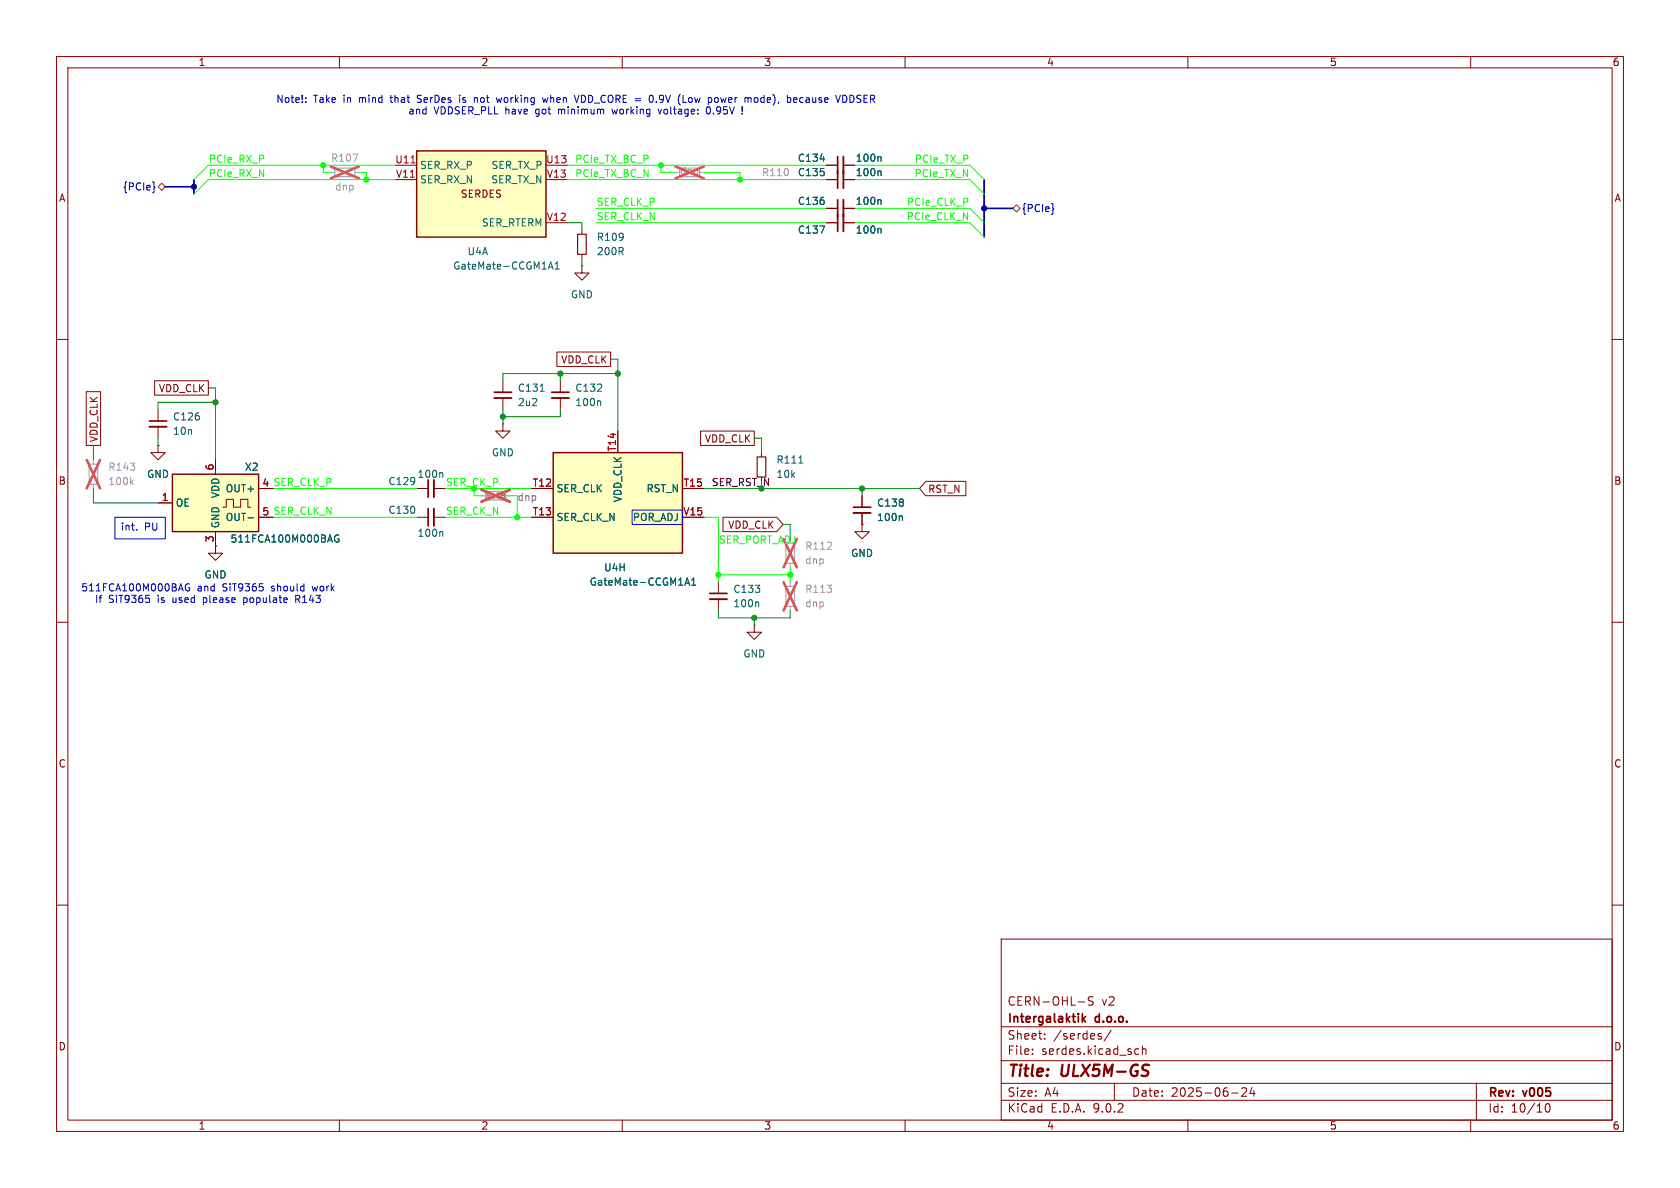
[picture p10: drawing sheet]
<svg xmlns="http://www.w3.org/2000/svg" width="297mm" height="210mm" viewBox="0 0 297 210" stroke-linecap="round" stroke-linejoin="round" font-family="sans-serif">
<g fill="none" stroke="#840000" stroke-width=".18">
<path d="M10 10h277v190h-277zM12 12h273v186h-273zM60 10v2M110 10v2M160 10v2M210 10v2M260 10v2M10 60h2M27.9 78.7v1.3h1.3l-1.3 1.3-1.2-1.3h1.2M27.9 78.7h.1M27.9 72.4v2M27.9 75.4v2.1"/>
<path d="M99.1 67.3v2M99.1 70.4v2M285 60h2M73.7 86.4h2M73.7 91.4h2M76.7 86.4h2M76.7 91.4h2M134.6 80v.8M152.4 92.7v1.3h1.3l-1.3 1.3-1.3-1.3h1.3M152.4 92.7h.1M152.4 87.6v2.1M152.4 90.7v2"/>
<path d="M10 110h2M127 102.9v2M127 105.9v2.1M133.3 110.5v1.3h1.3l-1.3 1.2-1.2-1.2h1.2M133.3 110.5h.1M285 110h2M10 160h2M177 166h108v32h-108zM190.6 177.1h1.1M193.2 176.3l-.5-.1-.2 .1v.5l.6 .3 .1 .3-.2 .3-.6-.1M285 160h2M60 198v2"/>
<path d="M110 198v2M160 198v2M177 194.5h108M177 191.5h108M177 187.5h108M177 181.5h108M182.5 186.3v.1M182.5 185.5v.1M184.7 183.6v.1M184.7 182.8v.1M194.3 183.2l.4 .1v.2l-.2 .2h-.3M194.3 182.7l.4 .1"/>
<path d="M196.5 182.1l-1.3 2M197 191.5v3M200.7 186.3h.6M200.7 185.5h.6M202 185.5l.2-.1 .3 .1 .1 .9M202 184.9v1.5M210 198v2M217.7 193.2h1.2M219.5 192.4l.6-.1 .2 .1 .1 .3-.9 1.1h.9M221.3 192.2l-.3 1.1h.9M221.7 192.8v1M260 198v2"/>
<path d="M261 191.5v6.5M273.3 195.2l.2-.1a.81 .81 0 0 1 .6 .6 .81 .81 0 0 1-.3 .8l-.1 .1a.81 .81 0 0 1-.4-1.4z"/>
</g>
<path d="M202.9 188.2l.3 .1" fill="none" stroke="#840000" stroke-width=".4"/>
<path d="M26.4 74.4h3.1M97.5 69.3h3.1M75.7 84.8v3.1M75.7 89.9v3.1M150.9 89.7h3M125.5 104.9h3M191.3 179.2v1.5M191.9 179.7l-.6 .6M191.5 180.1l.4 .6" fill="none" stroke="#840000" stroke-width=".3"/>
<path d="M26.4 75.4h3.1M97.5 70.4h3.1M76.7 84.8v3.1M76.7 89.9v3.1M150.9 90.7h3M125.5 105.9h3" fill="none" stroke="#840000" stroke-width=".33"/>
<path d="M106 70.9l.2 .1v.7M78.1 83.6l.2 .1v.7M78.1 94l.2 .1v.7M141.2 81.9h.7M159.3 91.2l.2 .2v.6M133.9 106.4l.2 .2v.7" fill="none" stroke="#006464" stroke-width=".18"/>
<path d="M15.7 82h1.6v3.6h-1.6zM138.9 96h1.6v3.6h-1.6zM138.9 103.6h1.6v3.6h-1.6z" fill="none" stroke="#a1a1a1" stroke-width=".2"/>
<path d="M16.5 81.3v.7M16.5 85.6v.8M139.7 99.6v.7M139.7 102.9v.7M139.7 107.2v.8" fill="none" stroke="#a1a1a1" stroke-width=".18"/>
<path d="M23.2 85.2l.4 .5M23.6 84.8l-.5 .5" fill="none" stroke="#989898" stroke-width=".18"/>
<path d="M15.3 81.3l2.4 5M17.7 81.3l-2.4 5M138.5 95.3l2.4 5M140.9 95.3l-2.4 5M138.5 102.9l2.4 5M140.9 102.9l-2.4 5" fill="none" stroke="#e65255" stroke-width=".46"/>
<path d="M133.9 80.8h1.5v3.5h-1.5z" fill="none" stroke="#840000" stroke-width=".2"/>
<path d="M97.8 80h22.8v17.8h-22.8z" fill="#ffffc2"/>
<path d="M97.8 80h22.8v17.8h-22.8z" fill="none" stroke="#840000" stroke-width=".25"/>
<g fill="none" stroke="#840000" stroke-width=".18">
<path d="M146 39.4h2.1M146 31.8h2.1M146 29.2h2.1M146 36.8h2.1M149.1 39.4h2M149.1 31.8h2M149.1 29.2h2M149.1 36.8h2M102.9 47v1.3h1.2l-1.2 1.2-1.3-1.2h1.3M102.9 47h.1M88.9 74.9v1.3h1.3l-1.3 1.3-1.3-1.3h1.3M88.9 74.9h.1"/>
<path d="M88.9 67.3v2M88.9 70.4v2M109.2 76.2v3.8M94 86.4h3.8M94 91.4h3.8M120.6 86.4h3.9M120.6 91.4h3.9"/>
</g>
<path d="M144.9 39.9h.9l-.6 1.3M145 28.1h.8M155.6 27.7l.2 .2v.6M155.6 30.2l.2 .2v.7M155.6 35.3l.2 .2v.6M155.6 40.4l.2 .2v.6M95.5 69.2h.7M121.1 103.4l.4-1.2 .4 1.2M121.2 103.1h.6M122.3 103.4h.7M122.3 102.5l.3-.3v1.2" fill="none" stroke="#006464" stroke-width=".18"/>
<path d="M148.1 27.7v5.6M148.1 35.3v5.6M87.4 69.3h3" fill="none" stroke="#840000" stroke-width=".3"/>
<path d="M149.1 27.7v5.6M149.1 35.3v5.6M87.4 70.4h3" fill="none" stroke="#840000" stroke-width=".33"/>
<path d="M120.1 29.7h3.6v1.5h-3.6zM85.9 86.9h3.5v1.5h-3.5z" fill="none" stroke="#a1a1a1" stroke-width=".2"/>
<path d="M119.4 30.5h.7M123.7 30.5h.8M85.1 87.6h.8M89.4 87.6h.8" fill="none" stroke="#a1a1a1" stroke-width=".18"/>
<path d="M89.1 87.2v.3M89.1 87.6v.4" fill="none" stroke="#989898" stroke-width=".18"/>
<path d="M119.4 29.4l5 2.1M124.4 29.4l-5 2.1M85.1 86.6l5 2.1M90.1 86.6l-5 2.1" fill="none" stroke="#e65255" stroke-width=".46"/>
<path d="M73.7 26.7h22.8v15.2h-22.8z" fill="#ffffc2"/>
<path d="M73.7 26.7h22.8v15.2h-22.8z" fill="none" stroke="#840000" stroke-width=".25"/>
<path d="M69.8 29.2h3.9M69.8 31.8h3.9M96.5 29.2h3.8M96.5 31.8h3.8M96.5 39.4h3.8M38.1 96.5v1.3h1.3l-1.3 1.3-1.3-1.3h1.3M38.1 96.5h.1" fill="none" stroke="#840000" stroke-width=".18"/>
<path d="M72.7 28.8h.7" fill="none" stroke="#a90000" stroke-width=".18"/>
<path d="M96.9 47.6l.5-1.3 .4 1.3M97.1 47.2h.6M98.1 47.6h.8M98.1 46.7l.4-.4v1.3" fill="none" stroke="#006464" stroke-width=".18"/>
<path d="M30.5 83.8h15.2v10.2h-15.2z" fill="#ffffc2"/>
<path d="M30.5 83.8h15.2v10.2h-15.2z" fill="none" stroke="#840000" stroke-width=".25"/>
<g fill="none" stroke="#840000" stroke-width=".18">
<path d="M146 36.8h2.1M146 29.2h2.1M146 31.8h2.1M146 39.4h2.1M149.1 36.8h2M149.1 29.2h2M149.1 31.8h2M149.1 39.4h2M102.9 40.6v.8M102.9 45v.7M15.2 69.2h2.6v9.5h-2.6zM27.3 67.3h9.5v2.6h-9.5z"/>
<path d="M27.9 78.7h.1M98.5 62.2h9.4v2.6h-9.4zM109.2 76.2v3.8M123.9 76.2h9.4v2.5h-9.4zM27.9 88.9h2.6M38.1 96.5h.1M38.1 81.3v2.5M38.1 94v2.5M39.4 89.7h.6v-1.4h1.3v1.4h1.2v-1.4h1.3v1.4h.5M45.7 91.4h2.6M94 91.4h3.8M94 86.4h3.8"/>
<path d="M120.6 91.4h3.9M120.6 86.4h3.9M127.8 91.4h9.5l1.1 1.3-1.1 1.3h-9.5zM152.4 92.7h.1M152.4 87.6v2.1M152.4 90.7v2M163.7 85.1h7.1v2.5h-7.1l-1.1-1.2z"/>
</g>
<g fill="none" stroke="#006464" stroke-width=".18">
<path d="M144.9 39.9h.9l-.6 1.3M145 28.1h.8M155.6 35.3l.2 .2v.6M155.6 27.7l.2 .2v.6M155.6 30.2l.2 .2v.7M155.6 40.4l.2 .2v.6M43.8 91.5h1M58.3 94.6l.5 1.2M59.9 94.6a.59 .59 0 0 0-.8 .6 .59 .59 0 0 0 .8 .6v-.5h-.2M159.3 91.2l.2 .2v.6M121.1 103.4l.4-1.2 .4 1.2M121.2 103.1h.6"/>
<path d="M122.3 103.4h.7M122.3 102.5l.3-.3v1.2"/>
</g>
<path d="M102.1 41.4h1.5v3.6h-1.5z" fill="none" stroke="#840000" stroke-width=".2"/>
<path d="M59.2 29.7h3.5v1.5h-3.5z" fill="none" stroke="#a1a1a1" stroke-width=".2"/>
<path d="M58.4 30.5h.8M62.7 30.5h.8M85.1 87.6h.8M89.4 87.6h.8" fill="none" stroke="#a1a1a1" stroke-width=".18"/>
<path d="M62.4 27.2h.8l-.5 1.3M89.1 87.2v.3M89.1 87.6v.4" fill="none" stroke="#989898" stroke-width=".18"/>
<path d="M58.5 29.4l5 2.1M63.5 29.4l-5 2.1M85.1 86.6l5 2.1M90.1 86.6l-5 2.1" fill="none" stroke="#e65255" stroke-width=".46"/>
<path d="M27.2 32.9l.2 .2-.2 .2M186.1 36.7l.2 .2-.2 .2" fill="none" stroke="#000084" stroke-width=".18"/>
<path d="M27.9 33l.7-.6 .6 .6-.6 .7zM179.1 36.8l.6-.6 .6 .6-.6 .7z" fill="none" stroke="#725600" stroke-width=".18"/>
<path d="M29.2 33h5.1M34.3 31.8v2.5M174 31.8v10.1M174 36.8h5.1" fill="none" stroke="#000084" stroke-width=".3"/>
<g fill="none" stroke="#0f0" stroke-width=".18">
<path d="M57.1 29.2v1.3h1.3M63.5 30.5h1.3v1.3M69.8 29.2h-33l-2.5 2.6M69.8 31.8h-33l-2.5 2.5M100.3 29.2h45.7M100.3 31.8h45.7M105.4 36.8h40.6M105.4 39.4h40.6M116.8 29.2v1.3h2.6M124.5 30.5h6.3v1.3M151.1 29.2h20.3l2.6 2.6M151.1 31.8h20.3l2.6 2.5"/>
<path d="M151.1 36.8h20.3l2.6 2.6M151.1 39.4h20.3l2.6 2.5M48.3 86.4h25.4M48.3 91.4h25.4M78.7 86.4h15.3M78.7 91.4h15.3M83.8 86.4v1.2h1.3M90.2 87.6h1.2v3.8M124.5 91.4h2.5v11.5M127 101.6h12.7M139.7 100.3v2.6"/>
</g>
<g fill="none" stroke="#009600" stroke-width=".18">
<path d="M100.3 39.4h2.6v1.2M102.9 45.7v1.3M16.5 78.7v2.6M27.9 77.5v1.2M36.8 68.6h1.3v12.7M38.1 71.1h-10.2v1.3M88.9 72.4v2.5M99.1 72.4v1.3h-10.2M99.1 66v1.3M107.9 63.5h1.3v12.7M109.2 66h-20.3v1.3M133.3 77.5h1.3v2.5"/>
<path d="M16.5 86.4v2.5h11.4M124.5 86.4h38.1M138.4 92.7h1.3v2.6M152.4 86.4v1.2M127 108v1.2h12.7v-1.2M133.3 109.2v1.3"/>
</g>
<g fill="none" stroke="#0000c2" stroke-width=".18">
<path d="M54 18v.1M54 17.3v.1M73.8 18l.1 .1M74 16.8l-.2 .3 .2 .3M81.3 16.8v.2M81.3 17.3v.8M83.9 17.4l.3-.1 .2 .1M87.7 17.3l.3 .8 .2-.6 .3 .6 .2-.8M95.9 17.3l.2 .8 .3-.6 .2 .6 .3-.8M102.4 16.8l-.5 1.3M108.2 19.3l.2 .8M116 18v.1"/>
<path d="M116.3 19.3l.3 .8 .3-.8M120.8 18.1h.6M124.9 19.4l.1 .6 .2 .1h.2M126.6 17.3h.3l.1 .2-.1 .5-.3 .1M131.2 18.9v.8M131.3 18.9l-.1 .8M133.9 17.3h-.3l-.3 .2 .1 .5 .2 .1 .3-.1M140.3 17.4l.2-.1h.2l.2 .1v.2l-.6 .1M140.3 17.9l.2 .2 .3-.1M141.6 17.3l-.2 .2v.4l.2 .2M149 16.8a.64 .64 0 0 1 .7 .7 .64 .64 0 0 1-.7 .6M150.6 16.8h-.3v1.3h.3"/>
<path d="M131.2 20v.1M20.3 91.4h8.9v3.9h-8.9zM24.2 93.6v.1M111.8 90.2h8.8v2.5h-8.8zM26.2 105.7l.3 .3v.3l-.3 .2M32 103.2l.4 1.3M33.5 103.3a.59 .59 0 0 0-.8 .5 .59 .59 0 0 0 .8 .6v-.5h-.2M43.1 105.7v1.2M43.1 106.4l.1 .1M43.2 105.7h-.1M52.3 105.2v1.3M52.3 105.9h.5"/>
<path d="M52.6 105.9l.4 .6"/>
</g>
<g fill="#009600" stroke="#009600" stroke-width=".18">
<circle cx="38.1" cy="71.1" r=".46"/>
<circle cx="109.2" cy="66" r=".46"/>
<circle cx="99.1" cy="66" r=".46"/>
<circle cx="152.4" cy="86.4" r=".46"/>
<circle cx="133.3" cy="109.2" r=".46"/>
<circle cx="88.9" cy="73.7" r=".46"/>
</g>
<g fill="#000084" stroke="#000084" stroke-width=".18">
<circle cx="34.3" cy="33" r=".46"/>
<circle cx="174" cy="36.8" r=".46"/>
</g>
<g fill="#0f0" stroke="#0f0" stroke-width=".18">
<circle cx="130.8" cy="31.8" r=".46"/>
<circle cx="116.8" cy="29.2" r=".46"/>
<circle cx="139.7" cy="101.6" r=".46"/>
<circle cx="127" cy="101.6" r=".46"/>
<circle cx="91.4" cy="91.4" r=".46"/>
<circle cx="57.1" cy="29.2" r=".46"/>
<circle cx="64.8" cy="31.8" r=".46"/>
</g>
<g font-size="2.8" fill="#840000">
<text x="178" y="190.9">Title:</text>
<text x="187.7" y="190.9">ULX5M-GS</text>
</g>
<g font-size="2.1" fill="#840000">
<text x="178" y="178">CERN-OHL-S</text>
<text x="194.7" y="178">v2</text>
<text x="178" y="184">Sheet:</text>
<text x="178" y="181.2">Intergalaktik</text>
<text x="186.2" y="184">/serdes/</text>
<text x="193.7" y="181.2">d.o.o.</text>
<text x="178" y="186.7">File:</text>
<text x="184.1" y="186.7">serdes.kicad_sch</text>
<text x="178" y="196.9">KiCad</text>
<text x="178" y="194.1">Size:</text>
<text x="184.7" y="194.1">A4</text>
<text x="185.7" y="196.9">E.D.A.</text>
<text x="193.3" y="196.9">9.0.2</text>
<text x="200" y="194.1">Date:</text>
<text x="207" y="194.1">2025-06-24</text>
<text x="263" y="194.3">Rev:</text>
<text x="263" y="196.9">Id:</text>
<text x="267.1" y="196.9">10/10</text>
<text x="269.4" y="194.3">v005</text>
</g>
<g font-size="1.8" fill="#840000">
<text x="35" y="11.9">1</text>
<text x="85" y="11.9">2</text>
<text x="135" y="11.9">3</text>
<text x="185" y="11.9">4</text>
<text x="235" y="11.9">5</text>
<text x="285" y="11.9">6</text>
<text x="10.3" y="35.9">A</text>
<text x="81.4" y="35.2">SERDES</text>
<text x="285.3" y="35.9">A</text>
<text x="99.1" y="64.5">VDD_CLK</text>
<text x="28" y="69.5">VDD_CLK</text>
<text x="17.5" y="78.3" transform="rotate(-90 17.5 78.3)">VDD_CLK</text>
<text x="124.5" y="78.4">VDD_CLK</text>
<text x="10.3" y="85.9">B</text>
<text x="46.3" y="86.1">4 SER_CLK_P</text>
<text x="164" y="87.3">RST_N</text>
<text x="285.3" y="85.9">B</text>
<text x="128.6" y="93.7">VDD_CLK</text>
<text x="10.3" y="135.9">C</text>
<text x="285.3" y="135.9">C</text>
<text x="10.3" y="185.9">D</text>
<text x="285.3" y="185.9">D</text>
<text x="35" y="199.9">1</text>
<text x="85" y="199.9">2</text>
<text x="135" y="199.9">3</text>
<text x="185" y="199.9">4</text>
<text x="235" y="199.9">5</text>
<text x="285" y="199.9">6</text>
</g>
<g font-size="1.8" fill="#0000c2">
<text x="48.7" y="18.4">Note!:</text>
<text x="55.4" y="18.4">Take</text>
<text x="60.8" y="18.4">in</text>
<text x="63.7" y="18.4">mind</text>
<text x="69.5" y="18.4">that</text>
<text x="72.1" y="20.4">and</text>
<text x="74.4" y="18.4">SerDes</text>
<text x="76.7" y="20.4">VDDSER_PLL have</text>
<text x="82.1" y="18.4">is</text>
<text x="84.9" y="18.4">not</text>
<text x="89.1" y="18.4">working</text>
<text x="95" y="20.4">got</text>
<text x="97.4" y="18.4">when</text>
<text x="99.1" y="20.4">minimum</text>
<text x="103.3" y="18.4">VDD_CORE =</text>
<text x="108.9" y="20.4">working</text>
<text x="116.9" y="18.4">0.9V</text>
<text x="117.3" y="20.4">voltage:</text>
<text x="122.1" y="18.4">(Low</text>
<text x="125.9" y="20.4">0.95V</text>
<text x="127.7" y="18.4">power</text>
<text x="134.3" y="18.4">mode),</text>
<text x="142" y="18.4">because</text>
<text x="151" y="18.4">VDDSER</text>
<text x="21.3" y="94.1">int.</text>
<text x="25.5" y="94.1">PU</text>
<text x="14.3" y="104.7">511FCA100M000BAG</text>
<text x="16.7" y="106.8">If</text>
<text x="19.2" y="106.8">SiT9365</text>
<text x="28" y="106.8">is</text>
<text x="30.8" y="106.8">used</text>
<text x="34.8" y="104.7">and</text>
<text x="36.4" y="106.8">please</text>
<text x="39.5" y="104.7">SiT9365</text>
<text x="43.7" y="106.8">populate</text>
<text x="48.3" y="104.7">should</text>
<text x="53.1" y="106.8">R143</text>
<text x="55.7" y="104.7">work</text>
</g>
<g font-size="1.8" fill="#0f0">
<text x="36.8" y="28.9">PCIe_RX_P</text>
<text x="101.6" y="28.9">PCIe_TX_BC_P</text>
<text x="161.6" y="28.9">PCIe_TX_P</text>
<text x="36.8" y="31.4">PCIe_RX_N</text>
<text x="101.6" y="31.4">PCIe_TX_BC_N</text>
<text x="161.6" y="31.4">PCIe_TX_N</text>
<text x="105.4" y="39">SER_CLK_N</text>
<text x="105.4" y="36.5">SER_CLK_P</text>
<text x="160.2" y="39">PCIe_CLK_N</text>
<text x="160.2" y="36.5">PCIe_CLK_P</text>
<text x="78.7" y="86">SER_CK_P</text>
<text x="46.3" y="91.2">5 SER_CLK_N</text>
<text x="78.7" y="91.1">SER_CK_N</text>
<text x="127" y="96.2">SER_PORT_ADJ</text>
</g>
<g font-size="1.8" fill="#989898">
<text x="58.4" y="28.8">R107</text>
<text x="59.1" y="33.9">dnp</text>
<text x="120.1" y="31.1">dnp</text>
<text x="134.6" y="31.3">R110</text>
<text x="19.1" y="83.4">R143</text>
<text x="19.1" y="86">100k</text>
<text x="91.4" y="88.7">dnp</text>
<text x="142.2" y="97.4">R112</text>
<text x="142.2" y="99.9">dnp</text>
<text x="142.2" y="105">R113</text>
<text x="142.2" y="107.5">dnp</text>
</g>
<g font-size="1.8" fill="#a90000">
<text x="69.8" y="29">U11</text>
<text x="96.4" y="29">U13</text>
<text x="69.9" y="31.5">V11</text>
<text x="96.6" y="31.5">V13</text>
<text x="96.6" y="39.1">V12</text>
<text x="37.8" y="83.3" transform="rotate(-90 37.8 83.3)">6</text>
<text x="109" y="79.9" transform="rotate(-90 109 79.9)">T14</text>
<text x="28.5" y="88.6">1</text>
<text x="46.3" y="86.1">4</text>
<text x="94.1" y="86.1">T12</text>
<text x="120.8" y="86.1">T15</text>
<text x="37.8" y="96" transform="rotate(-90 37.8 96)">3</text>
<text x="46.3" y="91.2">5</text>
<text x="94.1" y="91.2">T13</text>
<text x="120.7" y="91.2">V15</text>
</g>
<g font-size="1.8" fill="#006464">
<text x="141" y="28.8">C134</text>
<text x="151.2" y="28.8">100n</text>
<text x="74.2" y="30.1">SER_RX_P</text>
<text x="74.2" y="32.6">SER_RX_N</text>
<text x="86.7" y="32.6">SER_TX_N</text>
<text x="86.8" y="30.1">SER_TX_P</text>
<text x="141" y="31.3">C135</text>
<text x="151.2" y="31.3">100n</text>
<text x="85.1" y="40.2">SER_RTERM</text>
<text x="141" y="41.5">C137</text>
<text x="141" y="36.4">C136</text>
<text x="151.2" y="41.5">100n</text>
<text x="151.2" y="36.4">100n</text>
<text x="80" y="47.9">GateMate-CCGM1A1</text>
<text x="82.6" y="45.3">U4A</text>
<text x="105.4" y="42.8">R109</text>
<text x="105.4" y="45.3">200R</text>
<text x="100.8" y="52.9">GND</text>
<text x="91.4" y="69.4">C131</text>
<text x="91.4" y="72">2u2</text>
<text x="101.6" y="69.4">C132</text>
<text x="101.6" y="72">100n</text>
<text x="30.5" y="74.5">C126</text>
<text x="30.5" y="77.1">10n</text>
<text x="43.2" y="83.4">X2</text>
<text x="86.9" y="80.9">GND</text>
<text x="137.2" y="82.1">R111</text>
<text x="25.9" y="84.7">GND</text>
<text x="31" y="89.8">OE</text>
<text x="39" y="88.2" transform="rotate(-90 39 88.2)">VDD</text>
<text x="39.8" y="87.2">OUT+</text>
<text x="68.6" y="86">C129</text>
<text x="73.7" y="84.7">100n</text>
<text x="98.3" y="87.2">SER_CLK</text>
<text x="110.1" y="88.9" transform="rotate(-90 110.1 88.9)">VDD_CLK</text>
<text x="114.2" y="87.2">RST_N</text>
<text x="137.2" y="84.7">10k</text>
<text x="154.9" y="89.8">C138</text>
<text x="39" y="93.5" transform="rotate(-90 39 93.5)">GND</text>
<text x="39.8" y="92.3">OUT-</text>
<text x="68.6" y="91">C130</text>
<text x="73.7" y="95.1">100n</text>
<text x="98.3" y="92.3">SER_CLK_N</text>
<text x="111.8" y="92.3">POR_ADJ</text>
<text x="154.9" y="92.3">100n</text>
<text x="40.6" y="96.1">511FCA100M000BAG</text>
<text x="106.7" y="101.2">U4H</text>
<text x="150.4" y="98.7">GND</text>
<text x="36.1" y="102.5">GND</text>
<text x="104.1" y="103.7">GateMate-CCGM1A1</text>
<text x="129.5" y="105">C133</text>
<text x="129.5" y="107.5">100n</text>
<text x="131.3" y="116.4">GND</text>
</g>
<g font-size="1.8" fill="#000084">
<text x="21.6" y="33.9">{PCIe}</text>
<text x="180.5" y="37.7">{PCIe}</text>
</g>
<text font-size="1.8" fill="#009600" x="125.7" y="86">SER_RST_N</text>
<text font-size="1.3" fill="#989898" x="85.8" y="88.3">R108</text>
</svg>
